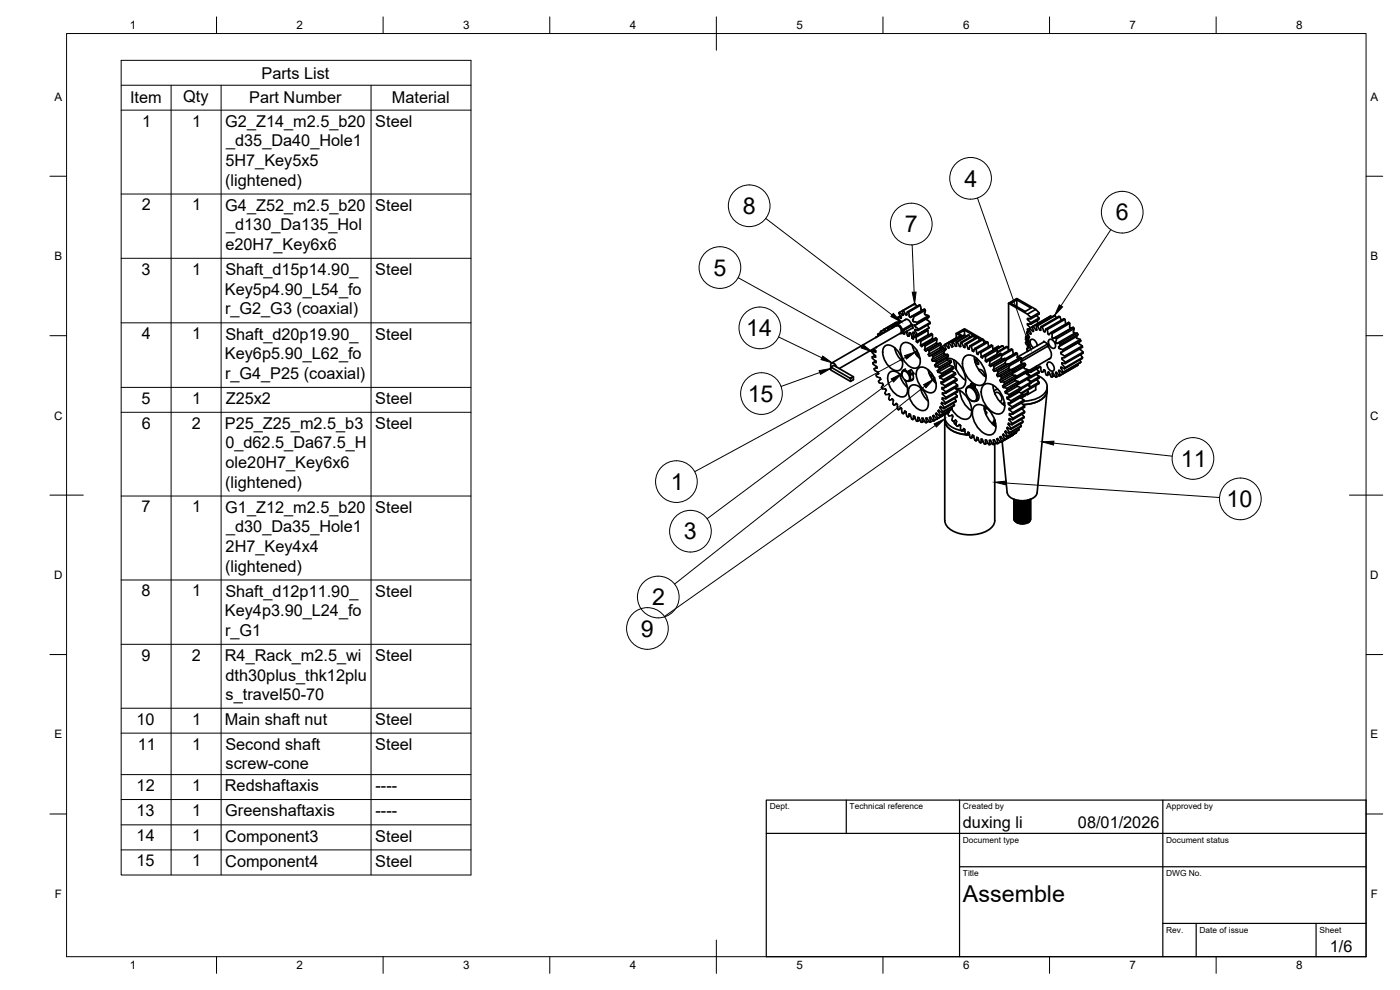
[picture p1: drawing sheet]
<svg xmlns="http://www.w3.org/2000/svg" width="420mm" height="297mm" viewBox="0 0 420 297" stroke-linecap="round" stroke-linejoin="round" font-family="sans-serif">
<!-- layer: Visible -->
<g fill="none" stroke="#000" stroke-width=".51">
<path d="M264.2 99.5l.3 .8M264.3 99.8l-.7 .4M264.5 99.3l-.3 .2M264.5 99.3l.6 .7M265.2 98.9l.3 .8M265.2 98.9l-.7 .4M265.5 98.7l-.3 .2M265.5 98.7l.5 .7M266.3 98.5l.2 .7M266.6 98.4h-.3M267.5 98.3l.1 .2M267.9 98.2l-.3 .1"/>
<path d="M268.8 97.8l.1-.3a1.55 1.55 0 0 1 1.9 1.6M268.8 97.7l-.9 .6M269 96.7l-3.8 2.2M269.1 96.8l-.1-.1-3.5 2M269.4 95.2l.2 .5 .6 .5M269.9 93.8l1.1 .8M269.9 93.8v.4l.5 .7M270.2 96.3l-3.6 2.1 .4 .5M270.2 96.3l.2 .3M270.2 96.3l-3.9 2.2M270.2 94.8l-.8 .5 .8 .2M270.2 96.2l.3 .4"/>
<path d="M270.3 100l-18.4 10.6M270.3 99.9a1.47 1.47 0 0 0-1.3-2.2l-19.4 11.3M270.4 94.9l.1 .4-.3 .2M270.4 96.6l-2.9 1.7M270.5 96.5v.1M270.8 99.7l.4 .2M270.8 99.1l-.1 .8-.6 .2M270.9 98.9l-.1 .2M271.1 94.6h-.1M271.1 93.2l.6 1M271.1 99.2v.6M271.1 93.2h-.3l.3 1.4"/>
<path d="M271.5 99.9l-.4 .2M271.5 99.8v.5l-.4-.2M271.6 96a1.38 1.38 0 0 1 1.9 1.2l.5 .3M271.9 95.8l-2.9 1.7M272.1 99.4l.1 .3M272.1 99.4l.1 .8 .4 .6M272.4 93.5l-.2 1-.5-.3M272.4 93.5l.2 .2M272.6 93.7l.2 1M272.8 94.7l.5 .6 .6-.5M273 99.8l.3 .1 .5 1.1 .4 .1M273 99.8l-.2 .2"/>
<path d="M273.1 100l-.1 .2M273.1 99.9l.2 .2M273.2 99.9l-.1 .1M273.6 97.3l-2.7 1.6 .3 .2h-.4M273.9 94.8l.3 .3M274 97.6l-2.8 1.5v.8M274 97.5v1h-.2M274 98.3l-2.8 1.6M274 96.2l.2 .3 .9 .3M274 99.7l.9 .8 .3-.1M274 99.7v.1M274.1 99.7l-.2 .2 .3 1.3"/>
<path d="M274.2 95.1l-.2 1.1M274.6 97.8l.2 .3M274.6 98.9l-.1 .3 .8 1.2M274.6 91.2l.5 .8M274.6 91.2l-3.5 2M274.6 91.1l-4.7 2.7M274.8 98.9l.8 .2M274.8 98.1l.8 .7M274.8 98.9h-.2M275.1 96.8l.2 .3M275.3 97.1l-.8 .4 .1 .3M275.6 98.8v.3"/>
<path d="M275.9 91.5l-3.5 2M275.9 91.5l.3 .1M276.2 91.6l.4 1.5M276.2 91.6l-3.6 2.1M277.2 99.4h.1M277.5 92.8l-3.9 2.1M277.5 92.8l-3.6 2M277.5 92.8l.2 .3M277.5 94.2l.4 .3M277.5 94.2l.2-1.1-3.5 2M277.9 94.5l.8 .2-3.6 2.1M278.1 95.6l.1 .4 .9 .8"/>
<path d="M278.1 98.9l-3.5 2M278.1 98.9l.4 .2M278.3 97.5l.5 .9M278.7 98.6l-4.5 2.6M278.7 94.7l.1 .3M278.8 98.4l-.1 .1M278.8 95.1l-3.8 2.3M278.8 98.4l-3.5 2M278.8 95.1l-3.5 2M279.1 96.8l-3.5 2M279.1 97.1l-3.5 2M279.1 96.8v.2"/>
<path d="M289.5 99l3.6 2.2M302.7 91l5.7 3.3 2.4-1.5 1 1M302.7 91l2.5-1.4 5.6 3.2M302.7 91v14M305.2 90l4.2 2.4-1.7 1.1-4.3-2.5 1.8-1v2M308.2 99.6l-.1 .3 .8 1.3-.2 .2-.9-.4 .8-.4M308.4 98.7l.4 .1-.4 .3zM308.4 95.9l1 .9v.5l-1-.2v.4l.4-.3M308.4 94.3l1 1 2.4-1.5v.5l-2.4 1.4-1-.2v.4l.4-.3M308.4 97.5l.9 .9M308.4 99.1l.3 .3M309 98.5l1.1 .9"/>
<path d="M309 99.2l-.7 .4M309 98.5l-.2 .2 .6 1.4-.2 .1-.9-.6M309.4 96.8l2.4-1.4v.4l-2.4 1.5M309.4 95.3v.4M309.8 98l.3 1.4M309.8 98.1l-.8 .4M310.1 97.9l-.3 .1M310.1 99.4h.1M311 97.8l.2 1.2-.2 .1-1-1.2M311.1 97.7l.2 .1M311.1 96.3l.6 .6M311.1 94.7l.7 .7"/>
<path d="M312.5 98l-.1 1-.2 .1M312.5 98l.3 .1M312.8 98.1l.7 1.5 .4-.9M314 98.7l.3 .2M314.3 98.9l.4 1.4M315.3 94.9l.3 .2M315.3 94.9l-5.3 3M315.4 94.8l-5.6 3.2M316.6 94.7l-5.3 3.1 .8 1.3M316.6 94.7l.4 .6M316.6 94.7l-5.6 3.1M318.1 95l-.3-.1-5.3 3.1"/>
<path d="M318.5 96.1l-.4-1.1-5.3 3.1M319.3 95.6l-5.4 3.1M319.3 95.6l.3 .2M319.6 95.8l.3 1.4M319.6 95.8l-5.3 3.1M320.7 96.8l-5.3 3M320.7 96.7l.3 .3M321 97v1.1l.3 .4M321 97l-5.3 3.1M322.1 98.2l-5.8 3.2M322.1 98.2l-5.3 3.1M322.1 98.2l.3 .4"/>
<path d="M322.2 99.8l.3 .2M322.4 98.6l-.3 .8 .2 .4M322.4 98.6l-5.3 3M322.5 100h.8l-5.3 3M322.5 100l-5.3 3M323.3 100l.2 .3M249.3 110.1l.9-.5 5.9 3.4-.9 .5zM249.3 110.1v.9l5.9 3.4M251 110.1a1.04 1.04 0 0 0-.5-1 1.04 1.04 0 0 0-1.2 .1l.1 .9M256.1 113v.9l-.9 .5v-.9M261.8 105.4l1 .3M261.8 105.4v.4l.9 1 .1 .4-1-.1"/>
<path d="M261.8 107.1v.4l1 .8M262 108.8l.1 .5 1 .7 .1 .4-.8 .3M262.2 104.6l.6 .7v.4M262.4 110.7l.1 .4M262.5 111.1l1 .5M262.5 105l-.7 .4M262.6 106.6l-.8 .5M262.8 108.4l-.8 .4M262.8 108.3l.1 .5h-.9M262.9 101.2l-.1 .1M262.9 101.2h.1M263 104.1l-.1 .1"/>
<path d="M263.2 110.2l-.8 .5M263.3 112.3l.2-.1a.54 .54 0 0 0-.5 .5 .54 .54 0 0 0 .6 .5l.5 .1 .2 .5M263.5 111.6l.2 .5M263.6 100.2l-.2 .2 .2 .4-.7 .4M263.6 100.2l.5 .4M264.3 113.8l-.1 .1a.63 .63 0 0 0-.4 .9 .63 .63 0 0 0 .9 .2l.4 .5-.1 .1a.66 .66 0 0 0-.2 .9 .66 .66 0 0 0 .9 .2l.2 .5a.65 .65 0 0 0-.2 1 .65 .65 0 0 0 1 0l.3 .5-.1 .2a.6 .6 0 0 0-.1 .8 .6 .6 0 0 0 .9 .1h.2l.2 .5a.86 .86 0 0 0 .3 1.2l.6-.4M264.3 113.8l-.1 .1M265.6 103.9a2.69 2.69 0 0 1 3.5 1 5.6 5.6 0 0 1 1.5 5.6 2.05 2.05 0 0 1-3.3-.1 5.9 5.9 0 0 1-2.1-6.1zM267.8 119.7l-.2 .1M268.5 104.3l.6 2 1.7 2.1M270 112.2l.6 1.9 1.7 2.2M270.5 100l.5-.2 .1 .3"/>
<path d="M270.6 112.1v-.1a.88 .88 0 0 1 .6-1 .88 .88 0 0 1 1.1 .5 1.93 1.93 0 0 1 .4 2.9l-.9-.2M270.8 113a3.1 3.1 0 0 0-3.5-1.4 3.7 3.7 0 0 0-.1 4.7l.4 .7a3.7 3.7 0 0 0 3.6 2 3.1 3.1 0 0 0 .7-4.3l-.4-.8M270.8 103.1a2.69 2.69 0 0 1 3.6 1 5.6 5.6 0 0 1 1.5 5.6 2.05 2.05 0 0 1-3.3 0 5.9 5.9 0 0 1-2.1-6.2zM270.9 111.5a1.85 1.85 0 0 1 2 2.4 1.01 1.01 0 0 1-1 .4 1.01 1.01 0 0 1-.8-.8l-.2-.4a1.5 1.5 0 0 1 0-1.6zM271.7 110.7l-.7 .4M272.4 100.7h.1M272.6 111.6l.3-.4 .7 1 .6-.3-.9 .6M272.6 111.6l.7 .9M272.6 100.8l.2-.1zM272.6 111.5v.1M272.8 100l-.2 .8M272.9 111.4l.5 .8"/>
<path d="M273.3 115.8a2.69 2.69 0 0 1 3.5 1 5.6 5.6 0 0 1 1.5 5.6 2.05 2.05 0 0 1-3.3 0 5.9 5.9 0 0 1-2.1-6.1zM273.4 112.2h.2l-.3 .3M273.4 112.2l-.3 .2M273.5 110.9l-.9 .6M273.6 111.1l.7 1.1-.3 .2a1.04 1.04 0 0 1 .2 1.2 1.04 1.04 0 0 1-1.1 .6M273.6 100.7l.1 .8M273.8 103.6l.6 1.9 1.7 2.1M274.1 113.7l-1.2 .6M274.4 101.1l-.7 .4M274.6 100.9l-.5 .9-.4-.3M274.6 100.9l.3 .3M274.8 106.2l.5 .6 .3-.3"/>
<path d="M274.9 101.2l3.5-2 .2 1.2-3.6 2.1zM275.1 105.1l.5 1.4M275.1 105.4l-.6 .3M275.2 105.1h-.1M275.6 110.5a2.69 2.69 0 0 1 3.5 1 5.6 5.6 0 0 1 1.6 5.6 2.05 2.05 0 0 1-3.3-.1 5.9 5.9 0 0 1-2.1-6.1zM276 102.1l.3 .3M276 102.1l-.6 .7-.4-.3M276.2 116.3l.7 1.9 1.7 2.1M277.3 103.5l.3 .3M277.3 103.5l-.7 .5-.3-.4M277.3 103.5l3.6-2.1-3.8 2.2M277.5 104.9l.3 .4 .8-.3 3.5-2-4.1 2.2"/>
<path d="M277.6 103.8l-.1 1.2M277.6 103.8l3.6-2-.2 1.1-3.5 2.1M278.6 100.4l.1 .1M278.6 110.9l.6 2 1.7 2.1M278.6 106.4l.3 .4M278.6 105l.3 .4M278.6 111v.1M278.7 111.7l.3 .7M278.9 105.4l-.3 1M278.9 105.4l3.5-2.1-.3 1-3.5 2.1M279.3 112.7l.4 1M279.3 112.7l.3-.3 .7 .8"/>
<path d="M279.5 100.1l-3.5 2M279.5 100.1l.4 .3M279.6 112.5l-.3 .2M279.6 107.9l.3 .5M279.8 106.6l-.9 .2M279.8 106.6l.2 .4M279.8 100.4l-3.5 2v1.2M279.8 100.4v1.2l-3.5 2M279.8 101.6l.3 .3M280 107l3.6-2-.4 .9-3.6 2zM280.3 113.5v.4l.4 .4M280.3 113.7l-.5 .2"/>
<path d="M280.4 113.4l-.2 .1M280.4 113.5h-.2M280.5 109.5l.3 .5M280.8 108.4l.3 .4M280.9 101.4l.3 .4M281 102.9l.3 .4M281.1 108.8l-.6 .7M281.5 111.7l1 .4M281.5 111.7l3.5-2 1.1 .3-3.6 2.1M281.8 110.2l.2 .4M282 110.6l-.7 .6 .2 .5M282 110.6l3.5-2-4.1 2.6"/>
<path d="M282.2 104.3l.3 .5M282.2 102.9l.2 .4M282.4 114.6l.1 .5M282.4 104.8l-3.5 2M282.5 115.1l1 .7M282.5 115.1l3.5-2.1 1.1 .7-3.6 2.1M282.5 104.2l.2 .5M282.5 112.1l.2 .4M282.6 104.4l-.3 .2M282.7 112.5l-.8 .4 .2 .5M282.7 104l1 1M282.7 104l-.2 .2"/>
<path d="M282.8 116.7l1 .9M282.8 116.7l3.5-2 1 .8-3.5 2.1M282.8 119.3v.5M282.8 119.4l1 .2M283.1 113.9l.2 .5M283.2 105.9l.2 .4M283.2 119.5l-.4 .3M283.3 114.4l-.9 .2M283.3 104.6l-.9 .2M283.3 104.6l-3.5 2M283.3 104.6l.3 .4M283.4 106.3l-3.5 2.1h.9"/>
<path d="M283.4 106.3h1l-3.6 2.1M283.4 118l-.5 .3M283.5 103.6l-.8 .4M283.6 115.8v.4M283.6 116.2l-.9 .1 .1 .4M283.7 103.3l.9 1.1M283.7 103.3l-.2 .2 .5 1.3-.3 .2M283.8 117.6v.4M283.8 118l-1-.2 .1 .5M283.9 119.3l-.1 .3M284.1 107.5l.5-.7-3.5 2M284.1 107.5l-3.6 2"/>
<path d="M284.1 107.5l.2 .5M284.1 107.6a5 5 0 0 1 4.9 3.4 4.9 4.9 0 0 1 .2 5 2.02 2.02 0 0 1-2.5 .3M284.3 108l-3.5 2 .9 .2M284.3 108l1 .2-3.6 2M284.4 106.3l.2 .5M284.5 103l.4 1.3M284.8 102.9l.8 1.2M284.8 102.9h-.3M284.9 109.2l.1 .4M284.9 104.3l-.3 .1M285.3 108.2l.2 .4M285.5 110.9l.1 .4"/>
<path d="M285.6 111.4l1.1 .5M285.6 111.4l-3.5 2M285.7 102.7l.2 1.3-.2 .1M285.9 103.9l-.3 .2M286 102.6l.8 1.3M286 102.6l-.3 .1M286 112.8l.1 .2M286.1 110l.1 .5M286.2 110.5l-3.9 2.3M286.2 110.5l-3.5 2M286.3 108a7.8 7.8 0 0 0 3.5 6.1M286.3 114.6v.1"/>
<path d="M286.5 119.6l.4 .7-3.5 2M286.6 116.4l.8 .8-3.6 2.1-.9-1M286.6 118l.7 .8M286.7 111.9l-3.6 2-1-.5M286.7 111.9l.1 .4M286.8 112.3l-3.5 2.1M286.9 116.7a7 7 0 0 1 4.5 8 2.14 2.14 0 0 1-3.5 .5l-1.2-1-1.1-1.4M287 102.6h.3M287 100.1l2.5-1.5 5.6 3.3M287 100.1l1.3 .7M287 100.1v1.3M287 108.5v2.4"/>
<path d="M287.1 103.7l-.3 .2M287.1 103.9h-.3M287.1 113.7l.1 .4M287.2 114.2l-3.6 2M287.2 101.3l.1 .1M287.2 101.3l-3.5 2M287.2 101.3l-3.6 2.1M287.3 118.8l-3.6 2-.9-1M287.3 102.6l.7 1.3M287.3 118.8l-.1 .3-3.5 2.1M287.4 115.5v.4l-3.6 2.1M287.4 117.6l-3.6 2"/>
<path d="M287.4 117.2v.4M288.1 117.1a7.8 7.8 0 0 0 3.5 6.2M288.3 103.7l-.3 .2M288.3 100.8l.2 .2M288.3 100.8l-3.5 2.1M288.3 102.8h.3M288.3 100.8l-3.8 2.2M288.4 100.9l.2 .1M288.6 102.8l.6 1.3 .4-.1M289.2 104.2l.4 .1M289.5 107.1a2.55 2.55 0 0 1 3.5 .3 7 7 0 0 1 2.6 7.2 2.1 2.1 0 0 1-3.2 .6 7.2 7.2 0 0 1-3.3-7.6zM289.5 100.6v-1.6l-1.8 1.1 1.2 .7"/>
<path d="M289.5 100.6l-3.8 2.1M289.7 103.2l-.1 1.1M289.7 103.1l.3 .2M289.8 101l-.3-.4-3.5 2M290.1 116.5a1.43 1.43 0 0 1 2.2 .7l.6 1a1.31 1.31 0 0 1 .2 1.4 1.31 1.31 0 0 1-1.2 .8 3.1 3.1 0 0 1-1.8-3.9zM290.8 100.6l.3 .5M290.8 100.6l-3.5 2M290.8 100.6l-.3-.1-3.5 2.1 .1 1.3M290.9 104.4l-.4 .2M291 115.7l-.6 .4M291.1 103.7l-.2 1.1-.4-.2M291.1 103.7l.4 .2"/>
<path d="M291.3 116l.9 .6M291.3 116a1.1 1.1 0 0 0-1.1 .3 1.1 1.1 0 0 0-.3 1.1M291.3 116v-.7v.7M291.3 116h.1M291.3 115.5l.9 .5M291.3 115.7l-.8 .3M291.5 103.9l.3 1.4M291.6 115.1l1.1 .6v.7M291.7 115l-.4 .3 1.1 .6M291.8 105.3l.4 .2M292.2 116.6a2.89 2.89 0 0 1 .7 3.7l-.8 .1-.6-.2M292.2 116.6h.1"/>
<path d="M292.2 100.8l-.4-.1-3.5 2.1v1.2l-.3-.1M292.2 116v.6M292.4 105l-.6 .3M292.4 115.9l-.1 .7M292.4 115.9l-.2 .1M292.4 107a7.8 7.8 0 0 0 3.5 6.1M292.5 101.5l-.3-.7-3.6 2M292.6 104.5l.3 .3M292.6 108.1l.3 .3M292.7 108.7l.9 .6M292.7 116.4l-.4 .2M292.7 116.4a2.85 2.85 0 0 1 .6 3.8l-.3 .1"/>
<path d="M292.7 115.7l-.3 .2M293.1 107.8l.6 1.4M293.1 107.9l-.5 .2v-.3l.5 .1M293.2 106.1l.3 .3M293.3 108.3l-.7 .3M293.3 107.6l-.2 .2M293.6 101.2l.3 .9M293.6 101.2l-3.6 2.1 .5 1.3M293.6 101.2l-.4-.1-3.5 2.1M293.7 109.2l-.1 .1M293.7 101.5h.1M293.7 110.9a1.75 1.75 0 0 1 1.9 1.9"/>
<path d="M293.9 105.6l-.8 .5M294 105.6l.3 .2M294.7 101.7l-3.6 2M294.7 101.7l.3 .2M295 101.9l.3 1.1M295 101.9l-3.5 2M295 101.9l.8 .7M295.1 115.7a2.55 2.55 0 0 1 3.6 .3 7 7 0 0 1 2.6 7.1 2.1 2.1 0 0 1-3.3 .6 7.2 7.2 0 0 1-3.2-7.5zM295.4 106.8l-.6 .6-.3-.3M295.4 106.7l.3 .3M295.7 107l3.6-2v1.2l-3.6 2.1zM295.9 112.6l-.4 .2"/>
<path d="M296.4 102.7l.3 1.3M296.4 102.7l-3.5 2.1 .2 1.3M296.5 102.7l-.4-.2-3.5 2-.4 1M296.8 108.1l3.5-2-3.8 2.1M296.8 108.1l-.7 .5-.4-.3M296.8 108.1l.3 .3M296.9 109.6l.4 .3 4.3-2.3-4.1 2.2M297.5 103.5l-3.5 2.1-.5 .7M297.5 103.5l.4 .3M297.9 103.8l.1 1.3M297.9 103.8l-3.6 2M298 105.1l-3.6 2-.1-1.3"/>
<path d="M298 105.1l.1 .1M298 115.6a7.8 7.8 0 0 0 3.6 6.1M298.1 109.6l.2 .4M298.1 111l.3 .4M298.3 110l-.2 1M298.6 118.1l.1-.2a1.67 1.67 0 0 1 2 2l-.3 .5-.3 .1M299.1 112.5l.3 .5M299.3 111.2l.2 .4M299.3 106.2l.2 .3M299.3 105l-.4-.3-3.5 2.1M299.3 116.7l-1 .6M299.4 116.7l-.4 .1"/>
<path d="M299.4 104l-1.4 .8M299.5 111.6l-.4 .9M299.6 103.9l.3 .3M299.6 103.9l-1.6 1M299.6 103.9l-.2 .1M300.1 114.1l.2 .5M300.3 106l.3 .4-.1 1.1M300.3 114.6l1 .1M300.3 112.9l.3 .4M300.5 107.5l-3.6 2.1M300.5 107.5l.3 .4M300.6 113.3l-.5 .8"/>
<path d="M300.9 103.8l.4 .6M300.9 103.8l-1.8 1M300.9 115.8l.2 .5M300.9 103.8l-1.9 .9M301.3 114.7l.2 .4M301.6 107.5l.3 .4M301.6 109l.3-1.1-3.6 2.1M301.6 109l-3.5 2M301.6 108.9l.3 .5M301.8 118l1 .4M301.8 117.4l4-2.5-4.2 2.6 .2 .5M301.9 109.4l.9-.2-3.6 2-.8 .2"/>
<path d="M301.9 109.4l-3.5 2M302.2 116.5l.1 .5M302.2 119.2l.1 .5M302.3 119.7l1.1 .6M302.4 104.1l-.3-.1-2.8 1.6M302.7 110.5l-3.6 2M302.7 110.5l.2 .4M302.7 105.2l-.4-1.1-3 1.8M302.8 109.1l.3 .4M302.8 118.4a.58 .58 0 0 1-.5 .8h-.1M302.9 110.9l-3.5 2.1 .9-.1M303 109.6l-.3 .9"/>
<path d="M303 109.6l-3.5 2M303.6 112.1l-3.5 2M303.6 112.1l.3 .4M303.7 110.9l3.1-1.9 .8 .1-3.6 2M303.8 104.9l.4 1.4M303.8 112.6l1 .1-3.5 2M303.8 104.9l-3.2 1.9M303.8 112.6l-3.5 2M303.8 104.9l-.3-.2-6.4 3.7-.2 1.2M303.9 110.9h-1M303.9 110.9l-3.6 2M303.9 110.9l.2 .4"/>
<path d="M303.9 111.6l3.9-2.2-.4 .6-3.7 2.2M304.1 111.3l-.5 .8M304.1 111.3l-3.5 2M304.4 113.8l-3.5 2M304.4 113.7l.3 .5M304.9 112.7l.2 .4M305 105.8h.1M305 105.8l-3.3 1.9M305 105.8l.3 .3M305.1 113.1l-.7 .7M305.1 113.1l-3.6 2.1-.6 .6M305.2 115.5l.1 .4"/>
<path d="M305.3 106.1l.1 1.3M305.3 115.9l1.1 .5M305.3 106.1l-3.5 2M305.3 115.9l-3.5 2.1M305.4 107.4l.1 .1M305.5 107.5l.1 .1M305.7 114.5l-1-.3-3.6 2.1 1 .3M305.7 114.5l-3.6 2.1M305.7 114.5l.2 .4M305.7 117.3l.1 .3M305.8 117.6l1.1 .6-3.5 2.1M305.8 117.6l-3.5 2.1"/>
<path d="M306.2 119.1v.2M306.2 119.3l1.1 .7M306.2 119.3l-3.5 2M306.4 116.4l-3.6 2M306.4 116.4l.1 .4M306.4 107.3l-3.6 1.9M306.4 107.3l-3.5 2M306.4 107.3l.2 .3M306.5 116.8l-.2 .1M306.5 116.8l-3.7 2.2M306.5 108.9l.3 .2M306.6 107.7l-.2 .8 .1 .4"/>
<path d="M306.6 107.7l-3.6 2.1M306.9 118.2l.1 .4M307 118.6l-3.6 2.1-.8 .2 .1 .4M307.3 110.1l.2 .5 1 .3-3.5 2.1M307.6 109l.2 .4M307.7 118.3l.1 .3M307.8 118.6l-1.4 .8 1.2-.6M307.8 118.6l-.2 .1M307.8 102.7v.4l1.1 1.1M307.8 101.4l1 1.1-.1 .3-.9-.1M307.8 101v.4M307.9 111.9l.1 .2"/>
<path d="M308 112.1l1.1 .8-3.3 1.9M308.3 105l.4 .2M308.3 113.8l1 .9M308.4 117.1l.2 .6M308.4 103.6v.3l.2-.2M308.4 102v.3l.1-.1M308.4 100.3v.4l.1-.2M308.4 111.9l1 1 2.4-1.5v.5l-6.6 3.7M308.4 118v.4M308.4 100.7h.1M308.4 103.9l.3 .4M308.4 102.3v.1"/>
<path d="M308.4 100.3h.1M308.5 110.9l.1 .4M308.5 113.6l.9 .9 2.4-1.4v.4l-2.5 1.4M308.5 105.2l-.1 .2M308.5 115.5l.6 .9M308.6 111.3l-4.1 2.5M308.6 117.7l-1.6 .9M308.6 102.3l-.8 .4M308.6 117.7l-2.4 1.5M308.7 115.4l.7 .7 2.4-1.4v.4l-2.7 1.4M308.9 104.2v.2l-.8 .2 .2 .4M308.9 104.1l-.6 .4"/>
<path d="M309.1 112.9v.4M309.1 116.4l-2.7 1.5M309.1 116.3v.3l-2.5 1.5M309.3 114.7l-2.9 1.7M309.3 114.7v.4l-2.8 1.6M309.4 111.3v.4M309.4 112.9v.4M309.4 114.5v.4M309.4 116.1v.4M310.8 115.7v1.3l-2.4 1.4-.4-.2M311.1 109.9l.2 .5 .9-.4 .2 .3 .1 1.2 .3 .2M311.1 112.3l.7 .8"/>
<path d="M311.1 113.9l.7 .8M311.1 110.7l.7 .7M311.1 113.9l.4 .4M311.2 110.2l-1.8 1.1-.3-.3M311.3 103.7a1.65 1.65 0 0 0-1.9-1.8l-.2 1 .4 .9 .6 .6M311.5 112.7a3.5 3.5 0 0 1 2.4 4.6 7.7 7.7 0 0 1-6.6 3.1M311.8 110.2l-2.4 1.5-1-.1v.3l.4-.3M312.1 110l-.5 .3M313.2 102.6l.1-.2 1.2 .8v.8M313.4 111l-.6 .7M313.4 102.5l-8.1 4.7M313.4 111l.5 1.4 .4 .2"/>
<path d="M313.6 111.2l-.8 .5M314.2 117.3l-2.9 30.5a4.1 4.1 0 0 1-4.5 2.4 4.1 4.1 0 0 1-4.5-2.4l-1.5-15.4M314.3 116.1a4.4 4.4 0 0 1-3.9 4.8l-3.3 .5M314.3 112.6l.3-1 .3 .2 .5 1.2 .3 .1M314.4 103.2l-7.8 4.5M314.5 108.8a1.69 1.69 0 0 1 1.8 2.2 .92 .92 0 0 1-.9 .4 .92 .92 0 0 1-.7-.8l-.4-1.2zM314.5 104a2.81 2.81 0 0 1 .5 3.7l-.3 .1M314.5 103.9l-8.1 4.6M314.5 103.8v.2M314.5 103.2v.6M314.8 101.9a1.69 1.69 0 0 1 1.9 2.2 .92 .92 0 0 1-.9 .4 .92 .92 0 0 1-.7-.7l-.5-1.3zM315 112.2l-.7 .4"/>
<path d="M315.3 107.4l-10.9 6.4M315.7 100.1v1.1l.2 .3 .2 .1 .7-.3M315.7 100.1l-.3-.3-.5 .6h-.2M316.5 112.7l-.8 .4M316.8 101.3l.3 .3M316.9 111.7l.2 1.4M316.9 111.7l1.1 1M317 111.7h-.1M317.1 101.6l-.3 .9 .1 .4 1.1 .1M317.1 113.1h-.3l-.9-1.2-.2 1.2M317.9 112.6l-.8 .5M318 103l.2 .4"/>
<path d="M318.9 104.9l.1 .4M318.9 111.9l-.9-.7h-.2l.4 1.4-.2 .1M319 105.3l-.7 .6 .3 .4 .9 .6M319.1 111.7l-.2 .2M319.5 106.9l.1 .3M319.5 110.6l-.9-.5-.3 .2 .7 1.4M319.6 110.3l-.1 .3M319.7 108.7v.4M323 101l.1 .4M323.1 101.4l1.1 .5M323.1 101l.4-.6-5.3 3-.5 .7 .1 .4 1.1 .4 5.3-3M323.1 101l-5.3 3"/>
<path d="M323.4 109.3l.1 .2M323.5 109.5l-5.5 3.2M323.5 109.5l-.2 .2M323.6 102.8l.1 .2M323.7 103l1.1 .8-5.3 3.1M324 104.7l1 .9M324.1 108l.3 .6-5.4 3.1M324.2 101.9l.2 .4M324.2 106.5l.7 .8M324.3 102.3l-5.6 3.3M324.3 102.3l-5.3 3M324.4 108.6l-5.5 3.3"/>
<path d="M324.8 103.8l.1 .4M324.9 104.2l-5.3 3.1h-.9l.1 .6 .9 .8M324.9 107.3l-.1 .3-5.3 3M325 105.6l-5.3 3.1M325 105.6v.4l-5.3 3.1-.9-.3-.1 .4 .9 1.1 5.3-3M269 121l.3 .4v1.1l.3 .4M269.1 121.1l-.5 .3M270.2 122.3l-.6 .6M270.2 122.3l.4 .3 .1 1.3 .4 .2M270.5 122.5l-.9 .4M271.1 124.1l.4-.8 .4 .3 .3 1.3M271.9 123.6l-.8 .5"/>
<path d="M272.2 124.9l.3 .2M272.8 124.1l-.3 1M272.8 124.1l.4 .2M273.2 124.4l.4 1.3M273.3 124.7l-.8 .4M273.6 125.7l.3 .2M273.9 125.9l.3-1.1 .3 .1 .5 1.3 .4 .2M274.7 125.4l-.8 .5M275.8 125.3h-.4v1.1M275.8 125.3l.6 1.4h.3M276.1 126l-.7 .4M276.8 126.7l-.1-1.2h.2l.8 1.3h.4"/>
<path d="M277.5 126.3l-.7 .4M278.8 126.4l-.7 .4M279 125.2l.2-.1 .9 1.2 .3-.1M279 125.3l.3 1.3M279.3 126.6l-.3 .1-1-1.3-.1 .1 .2 1.3M279.9 124.8l.5 1.4M279.9 124.8l.3-.1 1 1M280 126.2l-.7 .4M280.2 124.7l-.3 .1M280.8 124.2l.6 1.3M280.8 124.2l.2-.3 1 1M281.1 124l-.3 .2"/>
<path d="M281.4 125.5l-.2 .2M281.5 123.3a.48 .48 0 0 1 .5-.1 .48 .48 0 0 1 .3 .4l.4 .2M281.8 123.2l-.3 .1M282.1 122.3l.1-.3 1.1 .6M282.2 124.6l-.2 .3M282.4 122.1l-.3 .2M282.5 121.1l.1-.4 1.1 .5M282.5 121.1l.9 1.2M282.9 120.9l-.4 .2M282.9 123.6l-.1 .2M283.4 122.3l-.1 .3M283.5 125.1v31a5.4 5.4 0 0 0 5.2 4.2 10.5 10.5 0 0 0 9-2.2l.8-1.3 .1-.7-.1-22.9"/>
<path d="M283.5 126.1a5.3 5.3 0 0 0 5.1 4.1l2.4 .3M283.7 124.3a3.6 3.6 0 0 0 2.8 4.3l2.1 .6M283.7 120.8v.4M283.9 124.1h.1M283.9 124.1l-3.5 2.1M284.7 123.7l-3.5 2M284.8 123.3l.1 .2M284.9 123.5l-.1 .2a.64 .64 0 0 0-.2 1 .64 .64 0 0 0 1-.1l.4 .4M284.9 123.5l-3.5 2M284.9 123.5l-.2 .1M285.6 122.2l.1 .4M285.7 122.6l-3.5 2-.7-1.3"/>
<path d="M285.8 122.6l-3.8 2.3M285.9 125v.2a.79 .79 0 0 0 .3 1.2l.6-.3M286.1 121l.3 .5-3.5 2.1-.8-1.3M286.4 126.3v.6l.6 .6M286.5 121.5l-.2 .3-3.6 2M286.8 126.1l-.2 .1M286.8 126.1l.3 .3M287 120.2l-.1 .3-3.6 2.1M287 126.9l-.5 .3M287.1 126.4l-.1 .3a.83 .83 0 0 0 .4 1.1l.6-.4 .3 .3v1.3M287.7 127.6l.5 .1M288 127.5l-.5 .3"/>
<path d="M288.3 129l.3 .3M288.7 129.2l.9 .2M289.4 128.8l-.8 .5M289.6 128.9l.1 1.3 .3 .2M289.6 128.9l-.4-.3-.6 .7M290.9 129.9l-.9 .5 .2-.2a.36 .36 0 0 1 .2-.4 .36 .36 0 0 1 .5 .2l.2 1.2 .4 .3M292.2 130.7l.4 1.4M292.2 130.7l-.4-.2-.3 1M292.2 131l-.7 .5M292.4 122a2.55 2.55 0 0 1 3.6 .3 7 7 0 0 1 2.6 7.1 2.1 2.1 0 0 1-3.3 .6 7.2 7.2 0 0 1-3.2-7.5zM292.6 132.1l.3 .2M292.9 132.3l.2-1.1 .4 .2 .5 1.3"/>
<path d="M293.5 120l-.6 .4M293.6 131.8l-.7 .5M294 132.7l.3 .2M294.3 132.8l.1-1a.62 .62 0 0 1 .7 .8l.3 .6h.3M295 132.4l-.7 .4M295.3 121.8a7.8 7.8 0 0 0 3.6 6.2M295.5 123.1l.6 .6M295.7 124l.4-.3v.5l-.2 .1M295.7 132v1.2l.7-.4M295.7 132l.4 .1 .7 1.3h.3M295.9 122.2l-.5 .3M296.1 122.4l-.6 .6 .3 .4"/>
<path d="M297.8 133l-.7 .4-.2-1.3h.4l.7 1.3M298.1 132l.2 1.3M298.1 132l.3-.1 .8 1.2h.3M298.3 133.3l-.2 .1M298.5 125.8l-.8 1.3M298.5 126.1v1.7M298.6 126.1l-.4 1.4M299 132.9l-.7 .4M300.2 132.6l-.7 .4M300.3 131l1 1M300.3 131l-.2 .2M300.3 132.7l-.6-.8a.29 .29 0 0 0-.3-.3 .29 .29 0 0 0-.3 .3 .29 .29 0 0 0 .2 .3l.2 .8"/>
<path d="M300.3 131l-.2 .2 .5 1.4M300.6 132.5l-.3 .2M300.9 130.5l.2-.2 1 .8M301.2 130.3l-.3 .2M301.5 120.9h-.4l.2 .6M301.5 131.8l-.2 .2M301.6 129.6l.2-.3 1 .8M301.9 129.4l-.3 .2M302.2 128.5l.1-.3 1.1 .6M302.3 130.9l-.1 .2M302.5 128.4l-.3 .2 .8 1.2M302.7 121.3l1 .8"/>
<path d="M302.9 126l.9 1.1M302.9 124.5l1 1M302.9 127.1l-.3 .2M303 129.8l-.2 .3M303.3 125.8l-.4 .2M303.4 120.3l.1 .4M303.5 124.2l-.6 .3M303.5 128.5l-.1 .3M303.6 122.5l-.7 .5M303.7 122.1l.1 .4M303.8 122.5h-.9v.5M303.8 127.1l-.1 .3"/>
<path d="M303.9 125.9l-1-.3v.4M303.9 123.8l.1 .5M303.9 124.3l-.9-.2v.4M304 125.5l-.1 .4M304 130.6l-3.6 2M304.1 130.4v.1M304.1 130.5l-3.5 2.1M304.1 130.5l-.1 .1M304.9 129.5l.2 .3M305.1 129.8l-3.6 2-.6-1.3M305.1 129.8l-3.8 2.2M305.6 128.4l.2 .5-3.5 2-.7-1.3"/>
<path d="M305.9 128.9l-3.8 2.2M306.2 127.2l.3 .5M306.4 128l-3.6 2.1M306.5 121l.9 .8M306.5 127.7l-3.5 2.1M306.5 127.7l-.1 .3M306.5 125.8l.5 .7M306.7 122.7l.8 .8M306.7 124.3l.6 .7-3.5 2.1M306.9 126.8l-3.5 2M307 126.5l-3.6 2-.8-1.2M307 126.5l-.1 .3"/>
<path d="M307.3 120l-3.6 2.1M307.3 120v.5M307.3 120.5l-3.5 2M307.3 125v.4l-3.6 2-1-.4-.1 .3M307.4 121.8l-3.5 2-1-.8M307.5 121.8v.4l-3.6 2.1M307.5 123.5l-3.6 2M307.5 123.5v.3l-3.6 2.1M304.3 149.8l.2 .6 .5 .4 1.5 .4 1.8-.4 .6-.4 .3-.6M304.3 149.8v.1M304.3 150.1v.1M304.3 152.6h.1"/>
<path d="M304.3 152.9h.1M304.3 153.2h.1M304.3 153.5h.1M304.3 154.1h.1M304.3 149.8l.8 .8 1.2 .3 1.6-.2 1.2-.8M304.4 149.8l.6 .7 1.3 .4 1.6-.2 1.2-.8M304.6 149.9l.7 .5 1.2 .2 1.3-.1 .9-.5M304.7 150l1.8 .6 1.3-.2 .9-.4M304.9 156.6l.6 .4 1.2 .2 1.9-.4M305.2 155.8l1.2 .4 1.8-.4M305.5 150.2l.9 .1 1.3-.1M305.7 150.2h1.8"/>
<path d="M306.5 150.2h.2M308.2 150.3l-1.4 .4-1.6-.4M308.2 150.6l-1.3 .3-1.7-.3M308.2 150.9l-1.4 .4-1.6-.4M308.2 151.2l-1.3 .4-1.7-.4M308.2 151.5l-1.5 .4-1.5-.4M308.2 151.8l-1.3 .4-1.7-.4M308.2 152.1l-1.2 .4-1.8-.3M308.2 152.4l-1.3 .4-1.7-.4M308.2 152.7l-1.2 .4-1.8-.3M308.2 153l-1.3 .4-1.7-.3M308.2 153.4l-1.2 .3-1.8-.3"/>
<path d="M308.2 153.7l-1.4 .3-1.6-.3M308.2 154l-1.2 .3-1.8-.3M308.2 154.3l-1.4 .3-1.6-.3M308.2 154.6l-1.2 .3-1.8-.3M308.2 154.9l-1.4 .3-1.6-.3M308.2 155.2l-1.3 .3-1.7-.3M308.2 155.5l-1.5 .4-1.5-.4M308.2 156.1l-1.5 .4-1.5-.4M308.2 156.4l-1.3 .4-1.7-.4M308.2 156.7l-1.2 .4-1.8-.4M309.2 149.8l-.1 .6-.4 .5-1.7 .6-1.9-.3-.7-.6-.1-.6M309.2 150.1v.5l-.5 .6-.8 .4-1.1 .2-1.8-.4-.6-.6-.1-.5"/>
<path d="M309.2 150.5l-.1 .6-.3 .4-1.9 .6-1.2-.1-.8-.4-.5-.4-.1-.6M309.2 150.8v.5l-.6 .6-1.9 .5-1.7-.4-.6-.5-.1-.6M309.2 151.1l-.4 1-1.9 .6-2-.4-.5-.5-.1-.6M309.2 151.4v.4l-.4 .6-1.7 .6-2.1-.4-.6-.5-.1-.6M309.2 151.7l-.1 .6-.5 .5-1.7 .5-2-.4-.5-.5-.1-.6M309.2 152v.4l-.4 .6-1.7 .6-2.1-.3-.6-.6-.1-.6M309.2 152.3l-.1 .5-.5 .6-1.7 .5-2-.4-.5-.5-.1-.6M309.2 152.6l-.1 .6-.5 .5-1.6 .5-1.9-.3-.6-.5-.2-.7M309.2 152.9l-.1 .5-.5 .6-1.7 .5-2-.4-.5-.5-.1-.5M309.2 153.2l-.1 .6-.4 .5-1.7 .5-1.9-.3-.7-.6-.1-.5M309.2 153.5l-.1 .7-.5 .4-1.7 .6-1.9-.4-.6-.6-.1-.5M309.2 153.8l-.1 .6-.4 .5-1.7 .6-1.9-.4-.7-.6-.1-.5"/>
<path d="M309.2 154.1v.5l-.6 .6-1.7 .6-1.9-.4-.6-.6-.1-.5M309.2 154.4l-.1 .7-.4 .4-1.7 .6-1.9-.3-.7-.6-.1-.6M309.2 154.7l-.1 .6-.4 .5-.8 .4-1.1 .2-1.8-.4-.6-.6-.1-.5M309.2 155.1l-.1 .5-.4 .5-1.7 .6-1.9-.3-.7-.6-.1-.6M309.2 155.3v.6l-.6 .6-1.9 .5-1.7-.4-.6-.5-.1-.6M309.2 155.7l-.1 .5-.5 .6M309.2 149.8l-.7 1-1.6 .4-2-.4-.6-.9M309.2 155.5l-.5 .9-1.9 .6-1.8-.3-.5-.5-.2-.6M309.2 155.2l-.4 .9-1.8 .6-1.3-.1-.8-.3-.5-.5-.1-.5M309.2 154.9l-.1 .6-.5 .4-1.8 .5-1.8-.4-.5-.4-.2-.6M309.2 154.6l-.4 .9-1.8 .6-1.1-.1-1.1-.4-.5-.9M309.2 154.3l-.1 .5-.5 .5-1.7 .5-1.9-.4-.5-.4-.2-.6"/>
<path d="M309.2 154l-.5 .9-1.7 .6-1.8-.3-.7-.5-.2-.6M309.2 153.6l-.1 .6-.5 .5-1.7 .5-2-.4-.4-.4-.2-.6M309.2 153.4l-.5 .9-1.6 .6-1.9-.3-.7-.5-.2-.6M309.2 153.1l-.1 .5-.5 .5-1.7 .5-2-.4-.6-1M309.2 152.8l-.5 .9-1.6 .6-1.9-.3-.7-.5-.2-.6M309.2 152.5l-.6 .9-1.7 .6-2-.4-.6-1M309.2 152.1l-.2 .7-.5 .4-1.8 .5-1.6-.4-.6-.4-.2-.6M309.2 151.8l-.4 .9-1.9 .7-1.2-.1-.8-.4-.5-.5-.1-.4M309.2 151.5l-.2 .7-.5 .4-1.7 .5-1.8-.4-.5-.5-.2-.6M309.2 151.2l-.4 .9-1.8 .6-1.3-.1-.8-.3-.5-.5-.1-.5M309.2 150.9l-.5 1-.8 .4-1.1 .1-1.8-.3-.5-.5-.2-.5M309.2 150.6l-.4 .9-1.8 .6-1.3-.1-.8-.3-.5-.5-.1-.5"/>
<path d="M309.2 150.3l-.1 .6-.5 .4-1.8 .5-1.8-.4-.5-.4-.2-.6M309.2 150l-.4 .9-1.8 .6-1.8-.3-.7-.5-.2-.5M309.2 155.8l-.1 .5-.4 .4M309.2 150h.1M309.2 150.3h.1M309.2 152.4v.1M309.2 152.7v.1M309.2 153v.1M309.2 153.3v.1M309.2 154h.1M309.2 154.2v.1"/>
</g>
<g fill="#000">
<circle cx="266.7" cy="118.2" r=".25"/>
<circle cx="272.4" cy="100.7" r=".25"/>
<circle cx="285.6" cy="124.6" r=".25"/>
</g>
<!-- layer: BORDER -->
<g fill="none" stroke="#000" stroke-width=".3">
<path d="M20 10.1h390v276.9h-390zM65 5.1v5M115 5.1v5M165 5.1v5M215 5.1v10M265 5.1v5M315 5.1v5M365 5.1v5M15 52.9h5M410 52.9h5M15 100.7h5M410 100.7h5"/>
<path d="M15 148.6h10M405 148.6h10M15 196.4h5M410 196.4h5M15 244.2h5M410 244.2h5M65 287v5M115 287v5M165 287v5M215 282.1v9.9M265 287v5M315 287v5"/>
<path d="M365 287v5"/>
</g>
<!-- layer: TITLEBLOCK -->
<path d="M230 240.1h180v46.9h-180zM230 250h180M254 240.1v9.9M288 240.1v46.9M349 240.1v46.9M288 260.1h122M349 277.1h61M359 277.1v9.9M395 277.1v9.9" fill="none" stroke="#000" stroke-width=".36"/>
<!-- layer: Parts Lists -->
<g fill="none" stroke="#000" stroke-width=".3">
<path d="M36.4 18.1h105v244.4h-105zM36.4 25.6h105M36.4 33h105M51.4 25.6v236.9M66.4 25.6v236.9M111.4 25.6v236.9M36.4 58.2h105M36.4 77.5h105M36.4 96.9h105M36.4 116.2h105M36.4 123.7h105M36.4 148.8h105"/>
<path d="M36.4 174h105M36.4 193.3h105M36.4 212.5h105M36.4 220h105M36.4 232.4h105M36.4 239.9h105M36.4 247.5h105M36.4 255h105"/>
</g>
<!-- layer: Balloons -->
<g fill="none" stroke="#000" stroke-width=".3">
<circle cx="291.3" cy="53.5" r="6.3"/>
<circle cx="224.8" cy="61.7" r="6.3"/>
<circle cx="273.5" cy="67.2" r="6.3"/>
<circle cx="336.8" cy="63.7" r="6.3"/>
<circle cx="216.1" cy="80.3" r="6.3"/>
<circle cx="228" cy="98.4" r="6.3"/>
<circle cx="228.5" cy="118.1" r="6.3"/>
<circle cx="358" cy="137.6" r="6.3"/>
<circle cx="203" cy="144.5" r="6.3"/>
<circle cx="207.2" cy="159.4" r="6.3"/>
<circle cx="372.2" cy="149.7" r="6.3"/>
<circle cx="197.6" cy="179.1" r="6.3"/>
<circle cx="194.3" cy="188.6" r="6.3"/>
</g>
<!-- layer: 0 -->
<g fill="#000" stroke="#000" stroke-width=".3">
<path d="M268.1 94l2.4 2.6-3.1-1.6zM273.8 87.7l1.1-.1-.4 3.6zM317.9 91.4l1 .7-2.4 2.6zM245.8 111.2l3.5-.6-3.1 1.7zM246.9 106.8l2.9 2.1-3.4-1zM259 103.4l2.8 2.2-3.4-1.2zM267.5 113.7l3.1-1.6-2.4 2.5zM271.5 106.7l3.3-1.2-2.8 2.2zM277.2 115.4l3.1-1.7-2.4 2.6zM307.6 101.8l1.1-.4 .7 3.5zM280.4 127.2l3.1-1.5-2.5 2.4zM312.8 132.6l3.5-.2-.1 1.1z"/>
<path d="M298.5 144.7l3.6-.4-.1 1.2z"/>
</g>
<g fill="none" stroke="#000" stroke-width=".3">
<path d="M293.3 59.4l14.9 42.2M229.8 65.5l37.9 29M273.7 73.5l.6 14.2M333.4 68.9l-15 22.9M221.5 83.3l37.2 20.6M233.7 101.1l13 6.3M246 111.8l-11.6 4.2M267.8 114.2l-55.6 41.4M271.8 107.2l-63.3 34.3M277.5 115.9l-75 59.3M280.7 127.7l-81.3 57.3M316.2 133l35.6 3.9"/>
<path d="M302 144.9l64 4.4"/>
</g>
<g font-size="7">
<text x="289.5" y="56">4</text>
<text x="222.9" y="64.2">8</text>
<text x="271.5" y="69.7">7</text>
<text x="334.9" y="66.2">6</text>
<text x="214.1" y="82.7">5</text>
<text x="223.9" y="100.9">14</text>
<text x="224.4" y="120.6">15</text>
<text x="354.4" y="140.1">11</text>
<text x="201.3" y="147">1</text>
<text x="368.1" y="152.2">10</text>
<text x="205.3" y="161.8">3</text>
<text x="195.7" y="181.6">2</text>
<text x="192.4" y="191.1">9</text>
<text x="289" y="270.6">Assemble</text>
</g>
<g font-size="4.9">
<text x="78.5" y="23.6">Parts List</text>
<text x="39" y="31">Item</text>
<text x="55" y="30.6">Qty</text>
<text x="74.8" y="31">Part Number</text>
<text x="117.6" y="31">Material</text>
<text x="42.7" y="38">1</text>
<text x="57.7" y="38">1</text>
<text x="67.6" y="38.1">G2_Z14_m2.5_b20</text>
<text x="112.6" y="38.1">Steel</text>
<text x="67.9" y="43.9">_d35_Da40_Hole1</text>
<text x="67.6" y="49.8">5H7_Key5x5</text>
<text x="67.6" y="55.7">(lightened)</text>
<text x="42.5" y="63.1">2</text>
<text x="57.7" y="63.1">1</text>
<text x="67.6" y="63.3">G4_Z52_m2.5_b20</text>
<text x="112.6" y="63.3">Steel</text>
<text x="67.9" y="69.1">_d130_Da135_Hol</text>
<text x="67.7" y="75">e20H7_Key6x6</text>
<text x="42.5" y="82.4">3</text>
<text x="57.7" y="82.4">1</text>
<text x="67.6" y="82.6">Shaft_d15p14.90_</text>
<text x="112.6" y="82.6">Steel</text>
<text x="67.5" y="88.4">Key5p4.90_L54_fo</text>
<text x="67.5" y="94.3">r_G2_G3 (coaxial)</text>
<text x="42.6" y="101.8">4</text>
<text x="57.7" y="101.8">1</text>
<text x="67.6" y="101.9">Shaft_d20p19.90_</text>
<text x="112.6" y="101.9">Steel</text>
<text x="67.5" y="107.8">Key6p5.90_L62_fo</text>
<text x="67.5" y="113.7">r_G4_P25 (coaxial)</text>
<text x="42.5" y="121.1">5</text>
<text x="57.7" y="121.1">1</text>
<text x="67.8" y="121.2">Z25x2</text>
<text x="112.6" y="121.3">Steel</text>
<text x="42.5" y="128.6">6</text>
<text x="57.6" y="128.6">2</text>
<text x="67.5" y="128.7">P25_Z25_m2.5_b3</text>
<text x="112.6" y="128.8">Steel</text>
<text x="67.6" y="134.6">0_d62.5_Da67.5_H</text>
<text x="67.7" y="140.4">ole20H7_Key6x6</text>
<text x="67.6" y="146.3">(lightened)</text>
<text x="42.5" y="153.7">7</text>
<text x="57.7" y="153.7">1</text>
<text x="67.6" y="153.9">G1_Z12_m2.5_b20</text>
<text x="112.6" y="153.9">Steel</text>
<text x="67.9" y="159.7">_d30_Da35_Hole1</text>
<text x="67.7" y="165.6">2H7_Key4x4</text>
<text x="67.6" y="171.5">(lightened)</text>
<text x="42.5" y="178.9">8</text>
<text x="57.7" y="178.9">1</text>
<text x="67.6" y="179.1">Shaft_d12p11.90_</text>
<text x="112.6" y="179.1">Steel</text>
<text x="67.5" y="185">Key4p3.90_L24_fo</text>
<text x="67.5" y="190.8">r_G1</text>
<text x="42.5" y="198.2">9</text>
<text x="57.6" y="198.2">2</text>
<text x="67.5" y="198.3">R4_Rack_m2.5_wi</text>
<text x="112.6" y="198.4">Steel</text>
<text x="67.7" y="204.2">dth30plus_thk12plu</text>
<text x="67.7" y="210">s_travel50-70</text>
<text x="41" y="217.4">10</text>
<text x="57.7" y="217.4">1</text>
<text x="67.5" y="217.6">Main shaft nut</text>
<text x="112.6" y="217.6">Steel</text>
<text x="41.3" y="224.9">11</text>
<text x="57.7" y="224.9">1</text>
<text x="67.6" y="225">Second shaft</text>
<text x="112.6" y="225">Steel</text>
<text x="67.7" y="230.9">screw-cone</text>
<text x="41" y="237.3">12</text>
<text x="57.7" y="237.3">1</text>
<text x="67.5" y="237.5">Redshaftaxis</text>
<text x="112.7" y="237.4">----</text>
<text x="41" y="244.8">13</text>
<text x="57.7" y="244.8">1</text>
<text x="67.6" y="244.9">Greenshaftaxis</text>
<text x="112.7" y="244.9">----</text>
<text x="289" y="248.5">duxing li</text>
<text x="323.5" y="248.5">08/01/2026</text>
<text x="41" y="252.4">14</text>
<text x="57.7" y="252.4">1</text>
<text x="67.6" y="252.5">Component3</text>
<text x="112.6" y="252.5">Steel</text>
<text x="41" y="259.9">15</text>
<text x="57.7" y="259.9">1</text>
<text x="67.6" y="260.1">Component4</text>
<text x="112.6" y="260.1">Steel</text>
<text x="399.1" y="285.7">1/6</text>
</g>
<g font-size="3.5">
<text x="39" y="8.8">1</text>
<text x="89" y="8.8">2</text>
<text x="139" y="8.8">3</text>
<text x="189" y="8.8">4</text>
<text x="239" y="8.8">5</text>
<text x="289" y="8.8">6</text>
<text x="339" y="8.8">7</text>
<text x="389" y="8.8">8</text>
<text x="16.3" y="30.2">A</text>
<text x="411.3" y="30.2">A</text>
<text x="16.3" y="78">B</text>
<text x="411.3" y="78">B</text>
<text x="16.2" y="125.9">C</text>
<text x="411.2" y="125.9">C</text>
<text x="16.2" y="173.7">D</text>
<text x="411.2" y="173.7">D</text>
<text x="16.3" y="221.6">E</text>
<text x="411.3" y="221.6">E</text>
<text x="16.4" y="269.4">F</text>
<text x="411.4" y="269.4">F</text>
<text x="39" y="290.8">1</text>
<text x="89" y="290.8">2</text>
<text x="139" y="290.8">3</text>
<text x="189" y="290.8">4</text>
<text x="239" y="290.8">5</text>
<text x="289" y="290.8">6</text>
<text x="339" y="290.8">7</text>
<text x="389" y="290.8">8</text>
</g>
<g font-size="2.5">
<text x="231" y="242.9">Dept.</text>
<text x="255" y="242.9">Technical reference</text>
<text x="289" y="242.9">Created by</text>
<text x="350" y="242.9">Approved by</text>
<text x="289" y="252.8">Document type</text>
<text x="350" y="252.8">Document status</text>
<text x="289" y="262.9">Title</text>
<text x="350" y="262.9">DWG No.</text>
<text x="350" y="279.9">Rev.</text>
<text x="360" y="279.9">Date of issue</text>
<text x="396" y="279.9">Sheet</text>
</g>
</svg>
